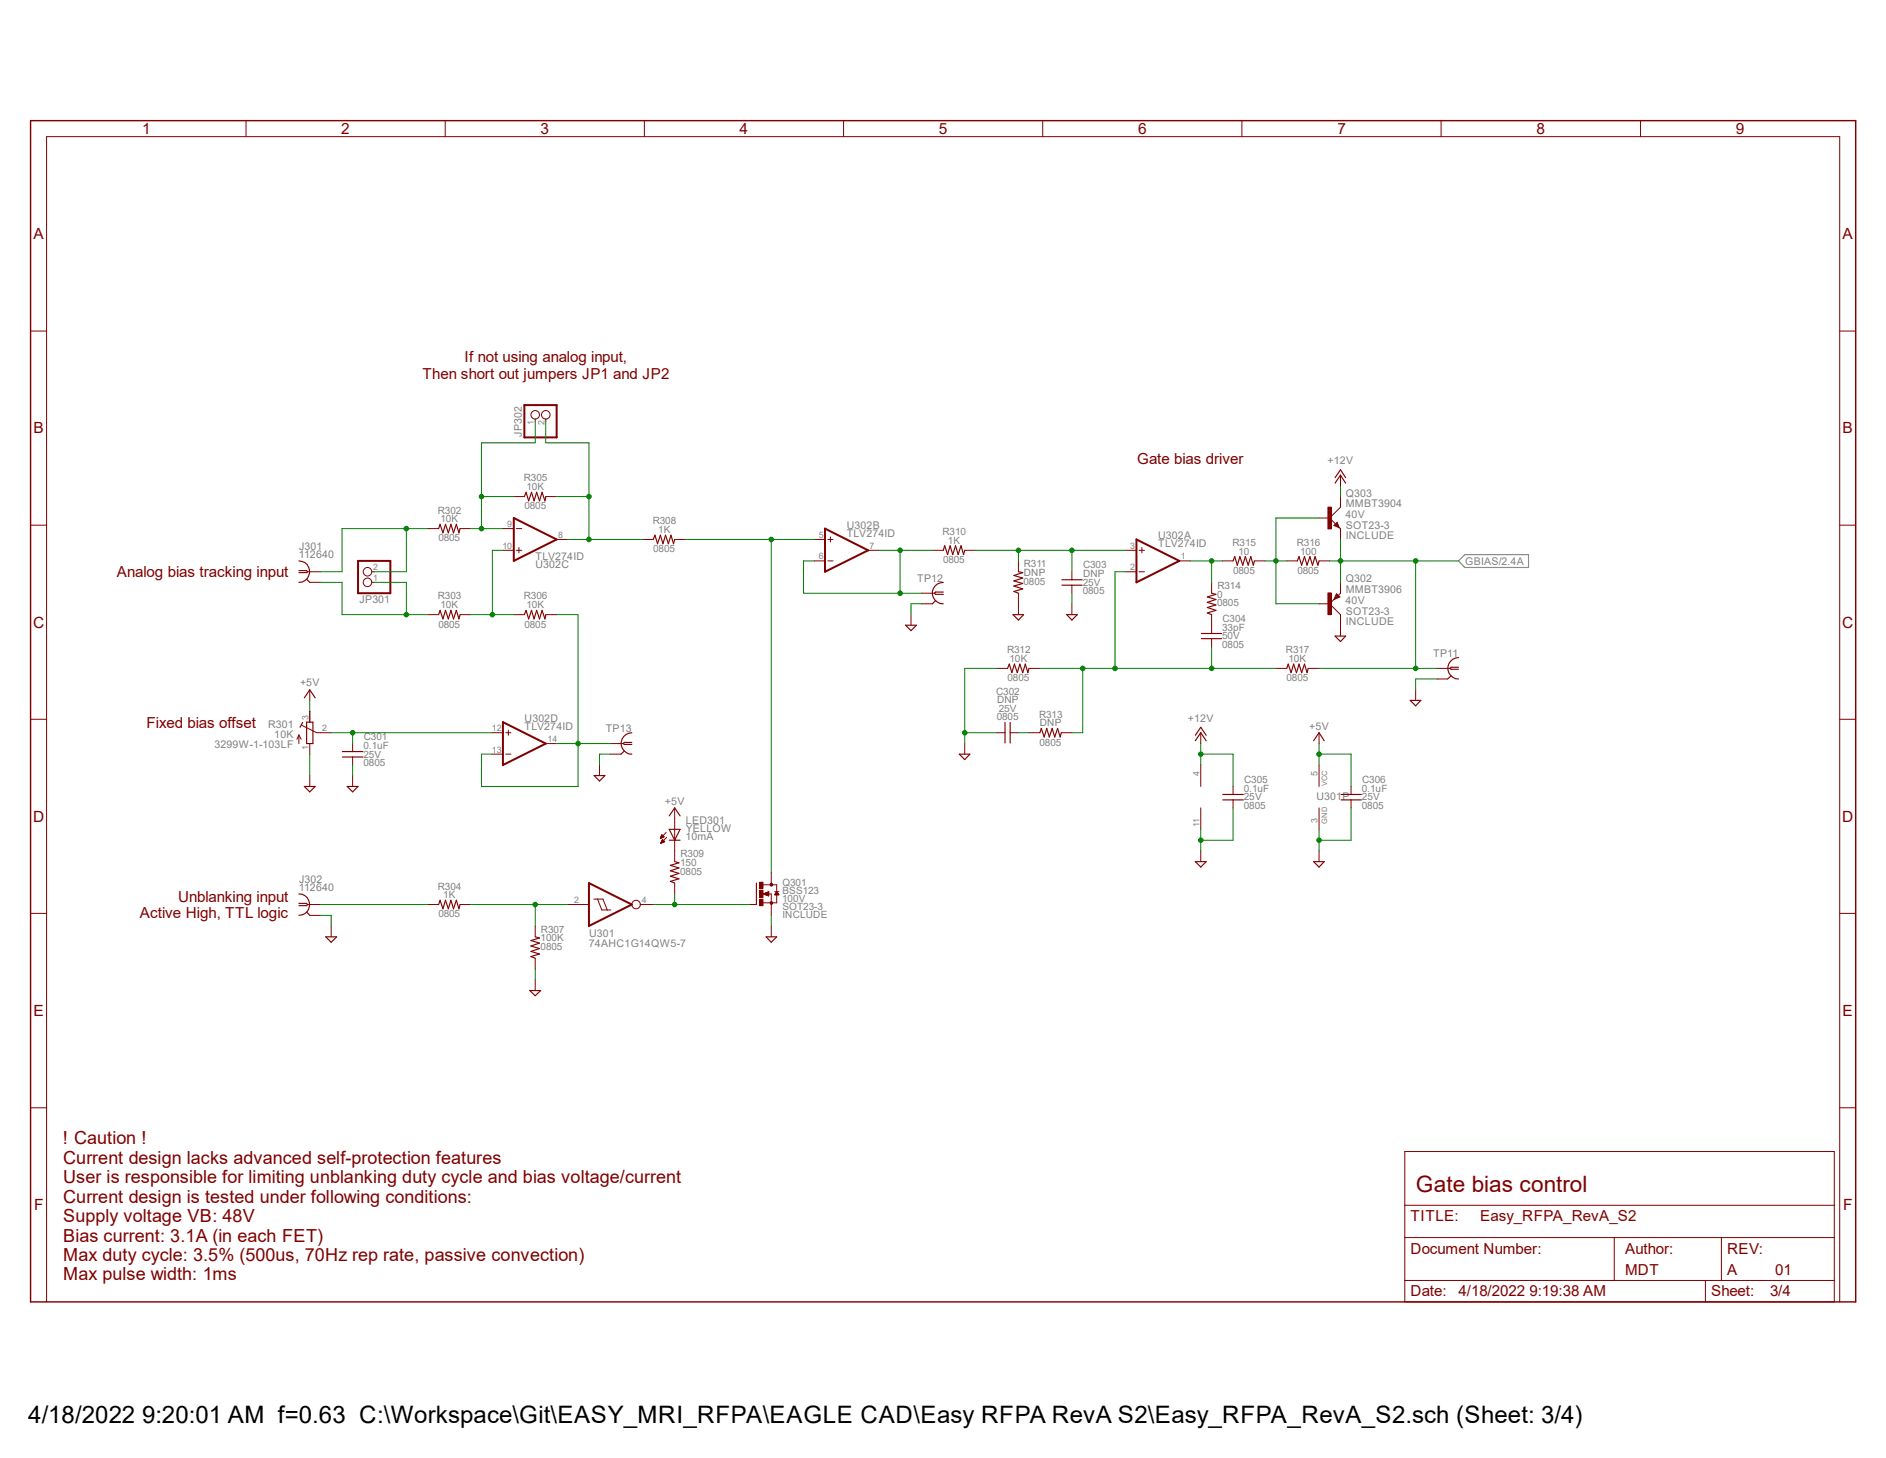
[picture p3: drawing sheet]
<svg xmlns="http://www.w3.org/2000/svg" width="279mm" height="216mm" viewBox="0 0 279 216" stroke-linecap="round" stroke-linejoin="round" font-family="sans-serif">
<path d="M217 82.1h9.4v1.9h-9.4l-.9-.9z" fill="none" stroke="#808080" stroke-width=".17"/>
<path d="M168.4 79.9l6.3 3.2-6.3 3.1z" fill="none" stroke="#800000" stroke-width=".3"/>
<path d="M197.6 77.8l.5-.5 .3 .8zM198.4 78.1l.2 .2M198.6 75.1l-1.6 1.6 1.4 1.4M166.8 81.5h1.6M166.8 84.7h1.6M168.7 81.5h.8M168.7 84.7h.8M169.2 81.1v.8M174.7 83.1h1.6" fill="none" stroke="#800000" stroke-width=".15"/>
<path d="M198.1 77.5l.1 .5-.4-.2zM198.1 77.6l-.1 .2" fill="none" stroke="#800000" stroke-width=".17"/>
<path d="M196.7 75.1h.5v3.2h-.5z" fill-rule="evenodd" fill="#800000"/>
<path d="M195.4 76.7h1.6M196.7 75.1h.5v3.2h-.5zM198.6 73.5v1.6M198.6 78.3v1.6M197.6 88.8l-.6 .6 1.6 1.6M198 87.9l.5 .5-.9 .4zM198.6 87.8l-1 1" fill="none" stroke="#800000" stroke-width=".15"/>
<path d="M198 88.1l.3 .3-.5 .2zM198 88.2l.2 .2" fill="none" stroke="#800000" stroke-width=".17"/>
<path d="M196.7 87.8h.5v3.2h-.5z" fill-rule="evenodd" fill="#800000"/>
<g fill="none" stroke="#800000" stroke-width=".15">
<path d="M74.5 78.3h1.6M76.5 78.3h.8M82.5 79.9h1.6M120.6 79.9h1.6M122.6 79.9h.8M123 79.5v.8M198.6 70.4v1.5M74.5 81.5h1.6M76.5 81.5h.8M76.9 81.1v.8M120.6 83.1h1.6M122.6 83.1h.8"/>
<path d="M128.6 81.5h1.6M150.9 89.4v1.6M158.8 89.4v1.6M195.4 89.4h1.6M196.7 87.8h.5v3.2h-.5zM198.6 86.2v1.6M198.6 91v3.2M44.3 108.8v1.3M44.3 108.8l-.3 .7M44.3 108.8l.3 .7M44.7 107.4l2.2 1.1h2.2M45.9 105.3v1.6"/>
<path d="M45.9 110.1v1.6M45.9 114.9v1.6M72.9 108.5h1.6M72.9 111.7h1.6M74.9 108.5h.8M74.9 111.7h.8M75.3 108.1v.8M80.9 110.1h1.6M142.9 110.1v1.6M111.1 133.9h1M112.9 132.4h1.4v1.5M113 131h2.1v1"/>
<path d="M114.3 130.8v.2M114.8 132h.6M115.1 132.4v1.3h-2.1M79.3 145.1v1.6"/>
</g>
<path d="M197.8 71.5l.8-1.1 .7 1.1M197.8 70.7l.8-1.1 .7 1.1M150.1 91h1.5l-.7 .8zM158 91h1.6l-.8 .8zM197.8 94.2h1.5l-.7 .8zM44.8 107l-.4 .7M45.1 116.5h1.6l-.8 .8zM45.4 106.9h1v3.2h-1zM142.1 111.7h1.6l-.8 .8zM112.1 130.8v3.1M78.5 146.7h1.6l-.8 .7z" fill="none" stroke="#800000" stroke-width=".17"/>
<path d="M76.1 76.7l6.4 3.2-6.4 3.2zM122.2 78.3l6.4 3.2-6.4 3.2zM74.5 106.9l6.4 3.2-6.4 3.2z" fill="none" stroke="#800000" stroke-width=".3"/>
<path d="M114.1 130.9h.3v.2l-.1 .1-.2-.1z" fill-rule="evenodd" fill="#800000"/>
<path d="M114.1 130.9h.3v.2l-.1 .1-.2-.1z" fill="none" stroke="#800000" stroke-width=".15"/>
<path d="M114.1 133.6h.3v.3h-.3z" fill-rule="evenodd" fill="#800000"/>
<path d="M114.1 133.6h.3v.3h-.3z" fill="none" stroke="#800000" stroke-width=".15"/>
<path d="M112.5 133.2h.5v.9h-.5z" fill-rule="evenodd" fill="#800000"/>
<path d="M112.5 133.2h.5v.9h-.5z" fill="none" stroke="#800000" stroke-width=".15"/>
<path d="M112.5 130.6h.5v1h-.5z" fill-rule="evenodd" fill="#800000"/>
<path d="M112.5 130.6h.5v1h-.5z" fill="none" stroke="#800000" stroke-width=".15"/>
<path d="M112.5 131.8h.5v1.1h-.5z" fill-rule="evenodd" fill="#800000"/>
<g fill="none" stroke="#800000" stroke-width=".15">
<path d="M36.4 17.9v2.3M66 17.9v2.3M95.5 17.9v2.3M125 17.9v2.3M154.5 17.9v2.3M184 17.9v2.3M213.5 17.9v2.3M243 17.9v2.3M4.5 49h2.4M272.5 49h2.4M4.5 77.8h2.4M63.4 78.3h1.6"/>
<path d="M68.2 78.3h1.5M76.1 73.5h1.6M79.3 62v.4M80.9 62v.4M80.9 73.5h1.6M95.2 79.9h1.6M99.9 79.9h1.7M272.5 77.8h2.4M45.6 84.7h1.9M45.9 86.2h1.6M55.1 84.7h.3M55.1 86.2h.3"/>
<path d="M63.4 91h1.6M68.2 91h1.5M76.1 91h1.6M80.9 91h1.6M135 91v1.6M136.5 87.8h1.9M136.5 89.4h1.6M138.1 81.5h1.6M142.9 81.5h1.6M147.7 99h1.6M150.9 83.1v1.6M150.9 87.8v1.6"/>
<path d="M152.4 99h1.7M158.8 84.7v1.2M158.8 86.7v1.1M179.5 86.2v1.6M179.5 91v2.8M179.5 94.6v1.2M181.1 83.1h1.6M185.8 83.1h1.7M189 99h1.6M190.6 83.1h1.6M193.8 99h1.6M195.4 83.1h1.6"/>
<path d="M212.9 99h1.9M4.5 106.5h2.4M45.9 102.2v1.5M52.2 110.1v1.2M52.2 112.1v1.2M52.2 114.9v1.6M88.8 113.3v1.6M90.4 110.1h1.9M90.4 111.7h1.6M99.9 119.6v8M147.7 108.5h1.2M149.6 108.5h1.3"/>
<path d="M152.4 108.5h1.7M157.2 108.5h1.6M177.9 108.5v1.6M177.9 113.3v3.2M177.9 119.6v3.2M182.7 116.5v1.1M182.7 118.4v1.2M195.4 108.5v1.6M195.4 113.3v3.2M195.4 119.6v3.2M200.2 116.5v1.1M200.2 118.4v1.2"/>
<path d="M209.7 102.2v1.5M212.9 100.5h1.6M272.5 106.5h2.4M4.5 135.3h2.4M45.6 133.9h1.9M45.9 135.6h1.6M49.1 137.1v1.6M63.4 133.9h1.6M68.2 133.9h1.5M79.3 137.1v1.6M84.1 133.9h3.1M88 133.1h1.3l.7 1.6"/>
<path d="M88.5 133.1l.7 1.6h1.3M94.8 133.9h2M97.8 124.1h.1M97.8 124.1h.2M97.9 124h.2M97.9 124h.3M97.9 124h.4M97.9 123.9h.4M97.9 124.8h.1M97.9 124.8h.2M98 123.9h.3M98 123.8h.3"/>
<path d="M98 124.8h.2M98 124.7h.3M98 123.7h.2M98 123.7h.1M98 124.7h.4M98 124.6h.4M98 123.6l.4 .3-.6 .3zM98 124.5h.3M98.1 124.5h.2M98.1 124.4h.1M98.1 124.3l.4 .3-.6 .3zM98.7 123.3l-.9 .9"/>
<path d="M98.8 124l-.9 .9M99.9 130.8v1.6M112.5 131.8h.5v1.1h-.5zM113.1 132.4l.8-.4v.7zM113.1 132.3h.8M113.2 132.4h.7M113.2 132.3h.7M113.3 132.4h.6M113.4 132.2h.5M113.4 132.5h.5M113.5 132.2h.4M113.5 132.5h.4"/>
<path d="M113.6 132.2h.3M113.6 132.6h.3M113.7 132.1h.2M113.7 132.6h.2M113.8 132h.1M114.3 129.2v1.6M114.3 133.9v1.7M114.3 137.1v1.6M114.8 132.4h.5M114.9 132.4h.4M114.9 132.3h.4M114.9 132.3h.3"/>
<path d="M114.9 132.2h.3M115 132.2h.2M115 132.2h.1M115 132.1h.1M115.1 132l.3 .5h-.6zM115.1 132h.1M177.9 126v1.6M195.4 126v1.6M272.5 135.3h2.4M79.3 141.9v1.6M4.5 164h2.4M208.1 170.5h63.6v22.3h-63.6z"/>
<path d="M208.1 178.5h63.6M272.5 164h2.4M6.9 192.8v-172.6h265.6v172.6M208.1 183.3h63.6M208.1 189.6h63.6M239.1 183.3v6.3M252.6 189.6v3.2M255 183.3v6.3"/>
<circle cx="79.3" cy="61.4" r=".63"/>
<circle cx="80.9" cy="61.4" r=".63"/>
<circle cx="54.4" cy="84.7" r=".63"/>
<circle cx="54.4" cy="86.2" r=".63"/>
<circle cx="94.2" cy="133.9" r=".63"/>
</g>
<g fill="none" stroke="#800000" stroke-width=".17">
<path d="M65 78.3l.2-.7 .4 1.3 .4-1.3 .4 1.3 .4-1.3 .4 1.3 .4-1.3 .4 1.3 .2-.6M77.7 73.5l.2-.6 .4 1.3 .4-1.3 .4 1.3 .4-1.3 .4 1.3 .4-1.3 .4 1.3 .2-.7M96.8 79.9l.2-.7 .4 1.3 .4-1.3 .4 1.3 .4-1.3 .4 1.3 .4-1.3 .4 1.3 .1-.6M44.3 84.5h1.1l.2 .2-.2 .1h-1.1M44.3 83.1a1.59 1.59 0 0 1 1.6 1.5 1.59 1.59 0 0 1-1.6 1.6M45.4 85.8l.5 .4M65 91l.2-.6 .4 1.3 .4-1.3 .4 1.3 .4-1.3 .4 1.3 .4-1.3 .4 1.3 .2-.7M77.7 91l.2-.6 .4 1.3 .4-1.3 .4 1.3 .4-1.3 .4 1.3 .4-1.3 .4 1.3 .2-.7M134.2 92.6h1.6l-.8 .8zM138.6 88.9l-.5 .5M139.7 81.5l.3-.7 .4 1.3 .4-1.3 .3 1.3 .5-1.3 .3 1.3 .5-1.3 .3 1.3 .2-.6M139.7 87.7h-1.1l-.2 .1 .2 .2h1.1"/>
<path d="M139.7 86.2a1.59 1.59 0 0 0-1.6 1.6 1.59 1.59 0 0 0 1.6 1.6M149.3 99l.2-.7 .4 1.3 .4-1.3 .4 1.3 .4-1.3 .4 1.3 .4-1.3 .4 1.3 .1-.6M150.9 84.7l.6 .1-1.3 .4 1.3 .4-1.3 .4 1.3 .4-1.3 .4 1.3 .4-1.3 .4 .7 .2M157.3 85.9h3M157.3 86.7h3M178 93.8h3M178 94.6h3M179.5 87.8l.6 .2-1.2 .4 1.2 .4-1.2 .4 1.2 .4-1.2 .4 1.2 .4-1.2 .4 .6 .2M182.7 83.1l.2-.7 .4 1.3 .4-1.3 .4 1.3 .4-1.3 .4 1.3 .4-1.3 .4 1.3 .1-.6M190.6 99l.2-.7 .5 1.3 .3-1.3 .5 1.3 .3-1.3 .4 1.3 .5-1.3 .3 1.3 .2-.6M192.2 83.1l.2-.7 .4 1.3 .5-1.3 .3 1.3 .5-1.3 .3 1.3 .4-1.3 .4 1.3 .2-.6M216.1 97.4a1.59 1.59 0 0 0-1.6 1.6 1.59 1.59 0 0 0 1.6 1.5"/>
<path d="M216.1 98.8h-1.1l-.2 .2 .2 .1h1.1M45.1 103.3l.8-1.1 .8 1.1M50.7 111.3h3.1M50.7 112.1h3.1M51.4 116.5h1.6l-.8 .8zM88 114.9h1.6l-.8 .8zM92.5 111.2l-.5 .5M93.6 108.5a1.59 1.59 0 0 0-1.6 1.6 1.59 1.59 0 0 0 1.6 1.6M93.6 109.9h-1.1l-.2 .2 .2 .1h1.1M148.9 107v3M149.6 107v3M154.1 108.5l.2-.6 .4 1.2 .4-1.2 .3 1.2 .5-1.2 .4 1.2 .4-1.2 .4 1.2 .1-.6"/>
<path d="M177.1 109.7l.8-1.2 .8 1.2M177.1 108.9l.8-1.2 .8 1.2M181.1 117.6h3.1M181.1 118.4h3.1M194.6 109.7l.8-1.2 .8 1.2M198.7 117.6h3M198.7 118.4h3M208.9 103.7h1.6l-.8 .8zM215 100.1l-.5 .4M44.3 133.8h1.1l.2 .1-.2 .2h-1.1M44.3 132.4a1.59 1.59 0 0 1 1.6 1.6 1.59 1.59 0 0 1-1.6 1.6M45.4 135l.5 .6"/>
<path d="M48.3 138.7h1.6l-.8 .8zM65 133.9l.2-.6 .4 1.3 .4-1.3 .4 1.3 .4-1.3 .4 1.3 .4-1.3 .4 1.3 .2-.7M79.3 138.7l.6 .2-1.2 .4 1.2 .4-1.2 .4 1.2 .4-1.2 .4 1.2 .4-1.2 .3 .6 .3M99.1 122.8h1.7l-.9 1.6zM99.1 124.4h1.7M99.1 120.8l.8-1.2 .9 1.2M99.9 127.6l.7 .2-1.3 .3 1.3 .4-1.3 .4 1.3 .4-1.3 .5 1.3 .3-1.3 .4 .6 .3M113.5 138.7h1.6l-.8 .8zM177.1 127.6h1.6l-.8 .8zM194.6 127.6h1.6l-.8 .8z"/>
</g>
<path d="M77.7 60h4.8v4.8h-4.8zM53 83.1h4.8v4.7h-4.8zM87.2 130.8l6.4 3.1-6.4 3.2z" fill="none" stroke="#800000" stroke-width=".3"/>
<path d="M4.5 17.9h270.4v174.9h-270.4z" fill="none" stroke="#800000" stroke-width=".21"/>
<path d="M147.7 99h-4.8v11.1M142.9 108.5h4.8" fill="none" stroke="#008000" stroke-width=".15"/>
<circle cx="142.9" cy="108.5" r=".33" fill="#008000"/>
<g fill="none" stroke="#008000" stroke-width=".15">
<path d="M158.8 87.8v1.6M45.9 111.7v3.2M52.2 113.3v1.6M182.7 119.6v4.8h-4.8M47.5 135.6h1.6v1.5M114.3 135.6v1.5M177.9 122.8v3.2M79.3 143.5v1.6"/>
<circle cx="142.9" cy="108.5" r=".33"/>
</g>
<circle cx="177.9" cy="124.4" r=".33" fill="#008000"/>
<g fill="none" stroke="#008000" stroke-width=".15">
<path d="M136.5 89.4h-1.5v1.6M90.4 111.7h-1.6v1.6M200.2 119.6v4.8h-4.8M212.9 100.5h-3.2v1.7M195.4 122.8v3.2"/>
<circle cx="177.9" cy="124.4" r=".33"/>
</g>
<circle cx="195.4" cy="124.4" r=".33" fill="#008000"/>
<g fill="none" stroke="#008000" stroke-width=".15">
<path d="M198.6 79.9v6.3M197 83.1h1.6"/>
<circle cx="195.4" cy="124.4" r=".33"/>
</g>
<circle cx="198.6" cy="83.1" r=".33" fill="#008000"/>
<g fill="none" stroke="#008000" stroke-width=".15">
<path d="M198.6 83.1h17.5M209.7 83.1v15.9h-14.3"/>
<circle cx="198.6" cy="83.1" r=".33"/>
</g>
<circle cx="209.7" cy="83.1" r=".33" fill="#008000"/>
<g fill="none" stroke="#008000" stroke-width=".15">
<path d="M209.7 99h3.2"/>
<circle cx="209.7" cy="83.1" r=".33"/>
</g>
<circle cx="209.7" cy="99" r=".33" fill="#008000"/>
<g fill="none" stroke="#008000" stroke-width=".15">
<path d="M176.3 83.1h4.8M179.5 83.1v3.1"/>
<circle cx="209.7" cy="99" r=".33"/>
</g>
<circle cx="179.5" cy="83.1" r=".33" fill="#008000"/>
<g fill="none" stroke="#008000" stroke-width=".15">
<path d="M195.4 76.7h-6.4v6.4M187.5 83.1h3.1"/>
<circle cx="179.5" cy="83.1" r=".33"/>
</g>
<circle cx="189" cy="83.1" r=".33" fill="#008000"/>
<g fill="none" stroke="#008000" stroke-width=".15">
<path d="M154.1 99h34.9M165.2 84.7h1.6M179.5 95.8v3.2M189 83.1v6.3h6.4"/>
<circle cx="189" cy="83.1" r=".33"/>
</g>
<circle cx="179.5" cy="99" r=".33" fill="#008000"/>
<g fill="none" stroke="#008000" stroke-width=".15">
<path d="M165.2 84.7v14.3"/>
<circle cx="179.5" cy="99" r=".33"/>
</g>
<circle cx="165.2" cy="99" r=".33" fill="#008000"/>
<g fill="none" stroke="#008000" stroke-width=".15">
<path d="M160.4 99v9.5h-1.6"/>
<circle cx="165.2" cy="99" r=".33"/>
</g>
<circle cx="160.4" cy="99" r=".33" fill="#008000"/>
<g fill="none" stroke="#008000" stroke-width=".15">
<path d="M150.9 81.5h15.9M158.8 81.5v3.2"/>
<circle cx="160.4" cy="99" r=".33"/>
</g>
<circle cx="158.8" cy="81.5" r=".33" fill="#008000"/>
<g fill="none" stroke="#008000" stroke-width=".15">
<path d="M144.5 81.5h6.4v1.6"/>
<circle cx="158.8" cy="81.5" r=".33"/>
</g>
<circle cx="150.9" cy="81.5" r=".33" fill="#008000"/>
<g fill="none" stroke="#008000" stroke-width=".15">
<path d="M198.6 71.9v1.6M177.9 110.1v3.2M177.9 111.7h4.8v4.8"/>
<circle cx="150.9" cy="81.5" r=".33"/>
</g>
<circle cx="177.9" cy="111.7" r=".33" fill="#008000"/>
<g fill="none" stroke="#008000" stroke-width=".15">
<path d="M69.7 133.9h14.4M79.3 133.9v3.2"/>
<circle cx="177.9" cy="111.7" r=".33"/>
</g>
<circle cx="79.3" cy="133.9" r=".33" fill="#008000"/>
<g fill="none" stroke="#008000" stroke-width=".15">
<path d="M69.7 91h6.4M74.5 81.5h-1.6v9.5M150.9 108.5h1.5"/>
<circle cx="79.3" cy="133.9" r=".33"/>
</g>
<circle cx="72.9" cy="91" r=".33" fill="#008000"/>
<g fill="none" stroke="#008000" stroke-width=".15">
<path d="M82.5 73.5h4.7v6.4M84.1 79.9h11.1"/>
<circle cx="72.9" cy="91" r=".33"/>
</g>
<circle cx="87.3" cy="79.9" r=".33" fill="#008000"/>
<g fill="none" stroke="#008000" stroke-width=".15">
<path d="M80.9 62.4v3.2h6.3v7.9"/>
<circle cx="87.3" cy="79.9" r=".33"/>
</g>
<circle cx="87.3" cy="73.5" r=".33" fill="#008000"/>
<g fill="none" stroke="#008000" stroke-width=".15">
<path d="M69.7 78.3h4.8M76.1 73.5h-4.8v4.8"/>
<circle cx="87.3" cy="73.5" r=".33"/>
</g>
<circle cx="71.3" cy="78.3" r=".33" fill="#008000"/>
<g fill="none" stroke="#008000" stroke-width=".15">
<path d="M79.3 62.4v3.2h-8v7.9"/>
<circle cx="71.3" cy="78.3" r=".33"/>
</g>
<circle cx="71.3" cy="73.5" r=".33" fill="#008000"/>
<g fill="none" stroke="#008000" stroke-width=".15">
<path d="M60.2 78.3v6.4h-4.8M63.4 78.3h-12.7v6.4h-3.2"/>
<circle cx="71.3" cy="73.5" r=".33"/>
</g>
<circle cx="60.2" cy="78.3" r=".33" fill="#008000"/>
<g fill="none" stroke="#008000" stroke-width=".15">
<path d="M47.5 86.2h3.2v4.8h12.7M55.4 86.2h4.8v4.8"/>
<circle cx="60.2" cy="78.3" r=".33"/>
</g>
<circle cx="60.2" cy="91" r=".33" fill="#008000"/>
<g fill="none" stroke="#008000" stroke-width=".15">
<path d="M101.6 79.9h19M114.3 79.9v49.3"/>
<circle cx="60.2" cy="91" r=".33"/>
</g>
<circle cx="114.3" cy="79.9" r=".33" fill="#008000"/>
<g fill="none" stroke="#008000" stroke-width=".15">
<path d="M96.8 133.9h14.3M99.9 132.4v1.5"/>
<circle cx="114.3" cy="79.9" r=".33"/>
</g>
<circle cx="100" cy="133.9" r=".33" fill="#008000"/>
<g fill="none" stroke="#008000" stroke-width=".15">
<path d="M82.5 91h3.1v25.5h-14.3v-4.8h1.6M82.5 110.1h3.1"/>
<circle cx="100" cy="133.9" r=".33"/>
</g>
<circle cx="85.6" cy="110.1" r=".33" fill="#008000"/>
<g fill="none" stroke="#008000" stroke-width=".15">
<path d="M49.1 108.5h23.8M52.2 108.5v1.6M85.6 110.1h4.8"/>
<circle cx="85.6" cy="110.1" r=".33"/>
</g>
<circle cx="52.2" cy="108.5" r=".33" fill="#008000"/>
<g fill="none" stroke="#008000" stroke-width=".15">
<path d="M130.2 81.5h3.1v6.3h-14.3v-4.7h1.6"/>
<circle cx="52.2" cy="108.5" r=".33"/>
</g>
<circle cx="133.4" cy="81.5" r=".33" fill="#008000"/>
<g fill="none" stroke="#008000" stroke-width=".15">
<path d="M133.3 81.5h4.8M133.3 87.8h3.2"/>
<circle cx="133.4" cy="81.5" r=".33"/>
</g>
<circle cx="133.4" cy="87.8" r=".33" fill="#008000"/>
<g fill="none" stroke="#008000" stroke-width=".15">
<path d="M45.9 103.7v1.6M195.4 110.1v3.2M195.4 111.7h4.8v4.8"/>
<circle cx="133.4" cy="87.8" r=".33"/>
</g>
<circle cx="195.4" cy="111.7" r=".33" fill="#008000"/>
<g fill="none" stroke="#008000" stroke-width=".15">
<path d="M47.5 133.9h15.9"/>
<circle cx="195.4" cy="111.7" r=".33"/>
</g>
<text font-size="3.6" x="4.2" y="210.7">4/18/2022 9:20:01 AM f=0.63 C:\Workspace\Git\EASY_MRI_RFPA\EAGLE CAD\Easy RFPA RevA S2\Easy_RFPA_RevA_S2.sch (Sheet: 3/4)</text>
<text font-size="3.3" fill="#800000" x="209.8" y="176.5">Gate bias control</text>
<g font-size="2.7" fill="#800000">
<text x="9.3" y="169.5">! Caution !</text>
<text x="9.4" y="172.3">Current design lacks advanced self-protection features</text>
<text x="9.4" y="175.2">User is responsible for limiting unblanking duty cycle and bias voltage/current</text>
<text x="9.4" y="178.1">Current design is tested under following conditions:</text>
<text x="9.4" y="181">Supply voltage VB: 48V</text>
<text x="9.4" y="183.9">Bias current: 3.1A (in each FET)</text>
<text x="9.4" y="186.7">Max duty cycle: 3.5% (500us, 70Hz rep rate, passive convection)</text>
<text x="9.4" y="189.6">Max pulse width: 1ms</text>
</g>
<g font-size="2.3" fill="#800000">
<text x="21" y="19.9">1</text>
<text x="50.5" y="19.9">2</text>
<text x="80.1" y="19.9">3</text>
<text x="109.6" y="19.9">4</text>
<text x="139.1" y="19.9">5</text>
<text x="168.6" y="19.9">6</text>
<text x="198.1" y="19.9">7</text>
<text x="227.6" y="19.9">8</text>
<text x="257.1" y="19.9">9</text>
<text x="5" y="35.4">A</text>
<text x="273" y="35.4">A</text>
<text x="5" y="64.2">B</text>
<text x="273" y="64.2">B</text>
<text x="4.9" y="93">C</text>
<text x="272.9" y="93">C</text>
<text x="4.9" y="121.7">D</text>
<text x="272.9" y="121.7">D</text>
<text x="5" y="150.5">E</text>
<text x="273" y="150.5">E</text>
<text x="5" y="179.2">F</text>
<text x="273" y="179.2">F</text>
</g>
<g font-size="2.2" fill="#800000">
<text x="68.8" y="53.7">If not using analog input,</text>
<text x="62.6" y="56">Then short out jumpers JP1 and JP2</text>
<text x="168.4" y="68.7">Gate bias driver</text>
<text x="17.3" y="85.5">Analog bias tracking input</text>
<text x="21.7" y="107.7">Fixed bias offset</text>
<text x="20.7" y="135.9">Active High, TTL logic</text>
<text x="26.4" y="133.6">Unblanking input</text>
<text x="209" y="180.8">TITLE:</text>
<text x="209" y="185.6">Document Number:</text>
<text x="219.3" y="180.8">Easy_RFPA_RevA_S2</text>
<text x="240.7" y="185.6">Author:</text>
<text x="255.9" y="185.6">REV:</text>
<text x="209" y="192">Date:</text>
<text x="216.1" y="192">4/18/2022 9:19:38 AM</text>
<text x="240.7" y="188.8">MDT</text>
<text x="253.5" y="192">Sheet:</text>
<text x="255.9" y="188.8">A</text>
<text x="262.2" y="192">3/4</text>
<text x="263" y="188.8">01</text>
</g>
<g font-size="1.6" fill="#808080">
<text x="77.3" y="64.7" transform="rotate(-90 77.3 64.7)">JP302</text>
<text x="196.7" y="68.7">+12V</text>
<text x="199.3" y="76.7">40V</text>
<text x="199.4" y="75.1">MMBT3904</text>
<text x="199.4" y="73.5">Q303</text>
<text x="44.3" y="82.7">112640</text>
<text x="44.3" y="81.4">J301</text>
<text x="79.3" y="83">TLV274ID</text>
<text x="125.4" y="78.3">U302B</text>
<text x="125.4" y="79.5">TLV274ID</text>
<text x="171.6" y="79.9">U302A</text>
<text x="171.6" y="81.1">TLV274ID</text>
<text x="199.4" y="78.3">SOT23-3</text>
<text x="199.4" y="79.9">INCLUDE</text>
<text x="217.1" y="83.6">GBIAS/2.4A</text>
<text x="53.3" y="89.3">JP301</text>
<text x="79.3" y="84.2">U302C</text>
<text x="135.9" y="86.1">TP12</text>
<text x="199.3" y="89.4">40V</text>
<text x="199.4" y="87.8">MMBT3906</text>
<text x="199.4" y="86.2">Q302</text>
<text x="199.4" y="91">SOT23-3</text>
<text x="199.4" y="92.6">INCLUDE</text>
<text x="44.4" y="101.6">+5V</text>
<text x="212.3" y="97.3">TP11</text>
<text x="39.7" y="107.9">R301</text>
<text x="77.7" y="106.9">U302D</text>
<text x="176" y="106.9">+12V</text>
<text x="31.8" y="110.7">3299W-1-103LF</text>
<text x="40.6" y="109.3">10K</text>
<text x="77.7" y="108.1">TLV274ID</text>
<text x="89.7" y="108.4">TP13</text>
<text x="194" y="108">+5V</text>
<text x="98.5" y="119.2">+5V</text>
<text x="195" y="118.4">U301P</text>
<text x="101.6" y="124.4">10mA</text>
<text x="101.6" y="122">LED301</text>
<text x="101.6" y="123.2">YELLOW</text>
<text x="44.3" y="131.9">112640</text>
<text x="44.3" y="130.7">J302</text>
<text x="87.2" y="140.3">74AHC1G14QW5-7</text>
<text x="87.3" y="138.7">U301</text>
</g>
<g font-size="1.5" fill="#808080">
<text x="77.6" y="71.3">R305</text>
<text x="64.9" y="76.1">R302</text>
<text x="65.2" y="77.3">10K</text>
<text x="77.7" y="75.4">0805</text>
<text x="78" y="72.6">10K</text>
<text x="96.7" y="77.6">R308</text>
<text x="64.9" y="80.2">0805</text>
<text x="96.8" y="81.8">0805</text>
<text x="97.5" y="78.9">1K</text>
<text x="139.6" y="79.2">R310</text>
<text x="139.7" y="83.4">0805</text>
<text x="140.4" y="80.5">1K</text>
<text x="182.6" y="80.9">R315</text>
<text x="183.5" y="82.1">10</text>
<text x="192.1" y="80.9">R316</text>
<text x="192.6" y="82.1">100</text>
<text x="64.9" y="88.8">R303</text>
<text x="77.6" y="88.8">R306</text>
<text x="151.6" y="86.6">0805</text>
<text x="151.7" y="85.3">DNP</text>
<text x="151.7" y="84">R311</text>
<text x="160.4" y="86.7">25V</text>
<text x="160.4" y="88">0805</text>
<text x="160.4" y="85.4">DNP</text>
<text x="160.4" y="84.2">C303</text>
<text x="180.3" y="88.5">0</text>
<text x="180.3" y="89.7">0805</text>
<text x="180.3" y="87.2">R314</text>
<text x="182.7" y="85">0805</text>
<text x="192.2" y="85">0805</text>
<text x="64.9" y="92.9">0805</text>
<text x="65.2" y="90">10K</text>
<text x="77.7" y="92.9">0805</text>
<text x="78" y="90">10K</text>
<text x="181.1" y="93.4">33pF</text>
<text x="181.1" y="94.7">50V</text>
<text x="181.1" y="95.9">0805</text>
<text x="181.1" y="92.1">C304</text>
<text x="149.2" y="96.7">R312</text>
<text x="149.3" y="100.9">0805</text>
<text x="149.6" y="98">10K</text>
<text x="190.5" y="96.7">R317</text>
<text x="190.6" y="100.9">0805</text>
<text x="190.9" y="98">10K</text>
<text x="147.6" y="102.9">C302</text>
<text x="147.7" y="106.7">0805</text>
<text x="147.7" y="104.1">DNP</text>
<text x="148" y="105.4">25V</text>
<text x="153.9" y="106.3">R313</text>
<text x="154.1" y="107.6">DNP</text>
<text x="53.8" y="110.9">0.1uF</text>
<text x="53.8" y="112.2">25V</text>
<text x="53.8" y="113.5">0805</text>
<text x="53.9" y="109.6">C301</text>
<text x="154" y="110.4">0805</text>
<text x="184.3" y="117.3">0.1uF</text>
<text x="184.3" y="118.5">25V</text>
<text x="184.3" y="119.8">0805</text>
<text x="184.3" y="116">C305</text>
<text x="201.8" y="117.3">0.1uF</text>
<text x="201.8" y="119.8">0805</text>
<text x="201.8" y="118.5">25V</text>
<text x="201.8" y="116">C306</text>
<text x="64.9" y="131.7">R304</text>
<text x="100.8" y="128.2">150</text>
<text x="100.8" y="129.5">0805</text>
<text x="100.8" y="127">R309</text>
<text x="115.9" y="131.1">Q301</text>
<text x="64.9" y="135.8">0805</text>
<text x="65.7" y="133">1K</text>
<text x="115.9" y="133.6">100V</text>
<text x="115.9" y="132.4">BSS123</text>
<text x="115.9" y="134.7">SOT23-3</text>
<text x="115.9" y="135.9">INCLUDE</text>
<text x="80.1" y="139.4">100K</text>
<text x="80.1" y="140.6">0805</text>
<text x="80.1" y="138.1">R307</text>
</g>
<g font-size="1.3" fill="#808080">
<text x="79.1" y="63" transform="rotate(-90 79.1 63)">1</text>
<text x="80.6" y="63" transform="rotate(-90 80.6 63)">2</text>
<text x="74.4" y="81.2">10</text>
<text x="75.1" y="78.1">9</text>
<text x="82.7" y="79.7">8</text>
<text x="121.3" y="82.8">6</text>
<text x="121.3" y="79.7">5</text>
<text x="128.8" y="81.2">7</text>
<text x="167.4" y="81.2">3</text>
<text x="174.9" y="82.8">1</text>
<text x="55.3" y="86">1</text>
<text x="55.3" y="84.4">2</text>
<text x="167.4" y="84.4">2</text>
<text x="45.7" y="106.7" transform="rotate(-90 45.7 106.7)">3</text>
<text x="45.7" y="111" transform="rotate(-90 45.7 111)">1</text>
<text x="47.7" y="108.3">2</text>
<text x="72.9" y="111.5">13</text>
<text x="72.9" y="108.3">12</text>
<text x="81.1" y="109.9">14</text>
<text x="177.7" y="115" transform="rotate(-90 177.7 115)">4</text>
<text x="195.2" y="115" transform="rotate(-90 195.2 115)">5</text>
<text x="177.7" y="122.5" transform="rotate(-90 177.7 122.5)">11</text>
<text x="195.2" y="121.8" transform="rotate(-90 195.2 121.8)">3</text>
<text x="85" y="133.7">2</text>
<text x="95.1" y="133.7">4</text>
</g>
<g font-size="1.1" fill="#808080">
<text x="196.6" y="116.5" transform="rotate(-90 196.6 116.5)">VCC</text>
<text x="196.6" y="122" transform="rotate(-90 196.6 122)">GND</text>
</g>
</svg>
